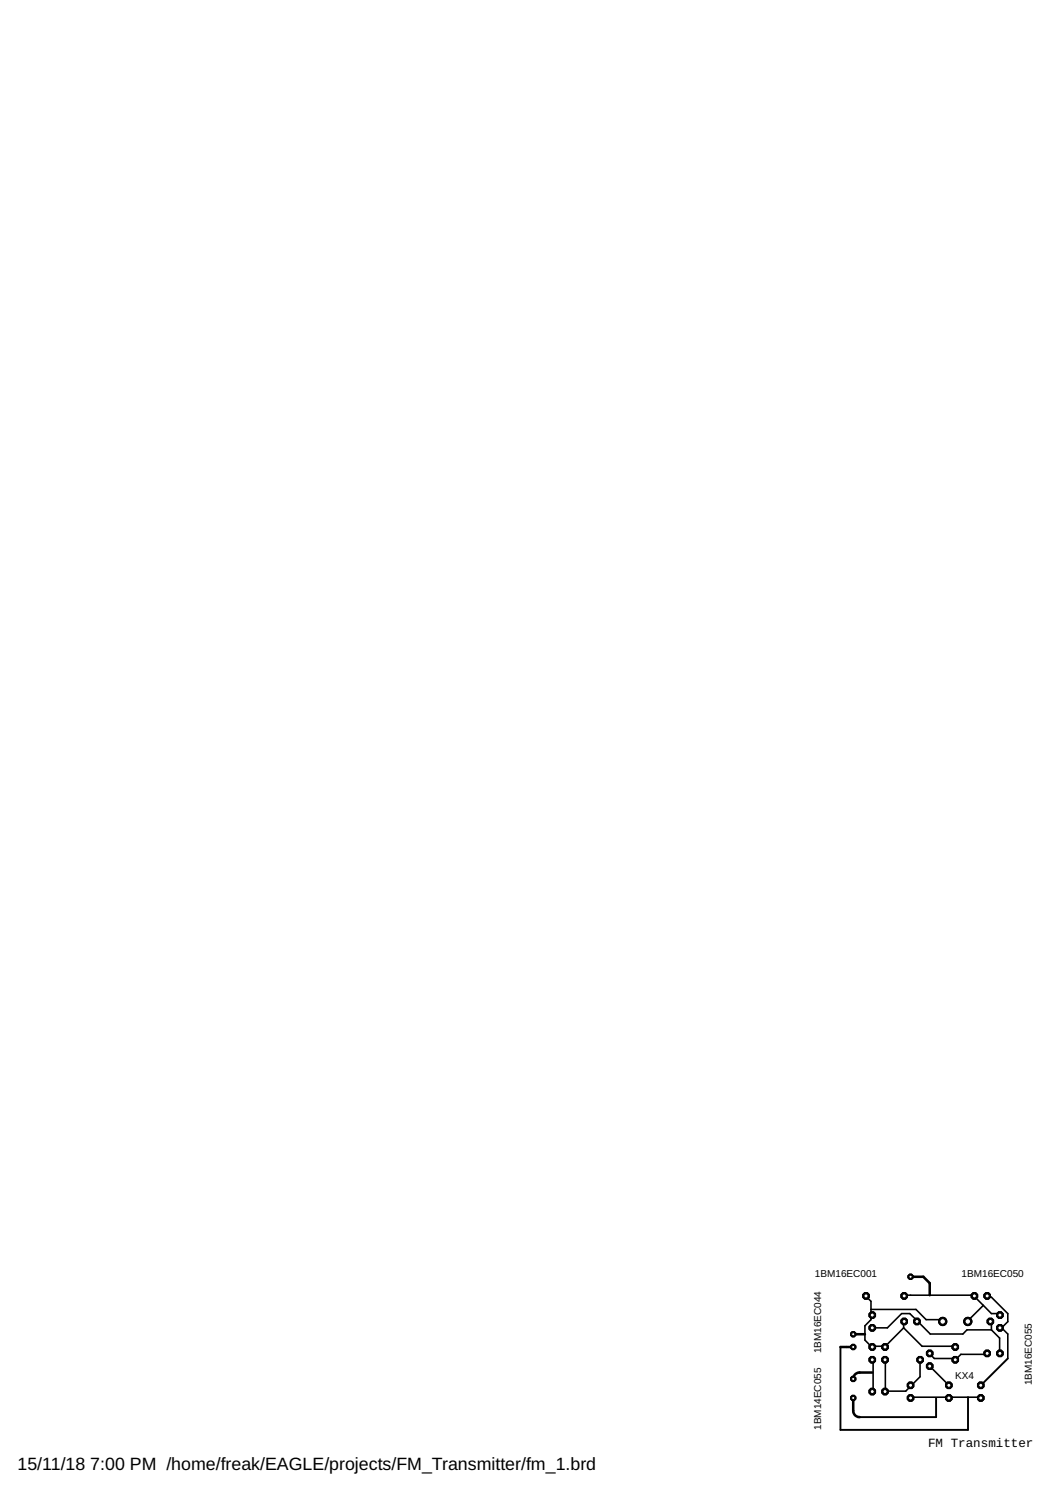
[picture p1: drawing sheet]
<svg xmlns="http://www.w3.org/2000/svg" width="210mm" height="297mm" viewBox="0 0 210 297" stroke-linecap="round" stroke-linejoin="round" font-family="sans-serif">
<circle cx="173.5" cy="276.9" r=".71" fill="#000" stroke="#000" stroke-width=".2"/>
<circle cx="173.5" cy="276.9" r=".4" fill="#fff" stroke="#000" stroke-width=".2"/>
<circle cx="176.1" cy="276.9" r=".71" fill="#000" stroke="#000" stroke-width=".2"/>
<circle cx="176.1" cy="276.9" r=".4" fill="#fff" stroke="#000" stroke-width=".2"/>
<circle cx="196.4" cy="269.3" r=".71" fill="#000" stroke="#000" stroke-width=".2"/>
<circle cx="196.4" cy="269.3" r=".4" fill="#fff" stroke="#000" stroke-width=".2"/>
<circle cx="198.9" cy="269.3" r=".71" fill="#000" stroke="#000" stroke-width=".2"/>
<circle cx="198.9" cy="269.3" r=".4" fill="#fff" stroke="#000" stroke-width=".2"/>
<circle cx="179.9" cy="262.9" r=".71" fill="#000" stroke="#000" stroke-width=".2"/>
<circle cx="179.9" cy="262.9" r=".4" fill="#fff" stroke="#000" stroke-width=".2"/>
<circle cx="182.4" cy="262.9" r=".71" fill="#000" stroke="#000" stroke-width=".2"/>
<circle cx="182.4" cy="262.9" r=".4" fill="#fff" stroke="#000" stroke-width=".2"/>
<circle cx="187.6" cy="262.9" r=".83" fill="#000" stroke="#000" stroke-width=".2"/>
<circle cx="187.6" cy="262.9" r=".55" fill="#fff" stroke="#000" stroke-width=".2"/>
<circle cx="192.6" cy="262.9" r=".83" fill="#000" stroke="#000" stroke-width=".2"/>
<circle cx="192.6" cy="262.9" r=".55" fill="#fff" stroke="#000" stroke-width=".2"/>
<circle cx="193.9" cy="257.8" r=".71" fill="#000" stroke="#000" stroke-width=".2"/>
<circle cx="193.9" cy="257.8" r=".4" fill="#fff" stroke="#000" stroke-width=".2"/>
<circle cx="196.4" cy="257.8" r=".71" fill="#000" stroke="#000" stroke-width=".2"/>
<circle cx="196.4" cy="257.8" r=".4" fill="#fff" stroke="#000" stroke-width=".2"/>
<circle cx="172.3" cy="257.8" r=".71" fill="#000" stroke="#000" stroke-width=".2"/>
<circle cx="172.3" cy="257.8" r=".4" fill="#fff" stroke="#000" stroke-width=".2"/>
<circle cx="179.9" cy="257.8" r=".71" fill="#000" stroke="#000" stroke-width=".2"/>
<circle cx="179.9" cy="257.8" r=".4" fill="#fff" stroke="#000" stroke-width=".2"/>
<circle cx="173.5" cy="270.5" r=".71" fill="#000" stroke="#000" stroke-width=".2"/>
<circle cx="173.5" cy="270.5" r=".4" fill="#fff" stroke="#000" stroke-width=".2"/>
<circle cx="173.5" cy="268" r=".71" fill="#000" stroke="#000" stroke-width=".2"/>
<circle cx="173.5" cy="268" r=".4" fill="#fff" stroke="#000" stroke-width=".2"/>
<circle cx="176.1" cy="270.5" r=".71" fill="#000" stroke="#000" stroke-width=".2"/>
<circle cx="176.1" cy="270.5" r=".4" fill="#fff" stroke="#000" stroke-width=".2"/>
<circle cx="176.1" cy="268" r=".71" fill="#000" stroke="#000" stroke-width=".2"/>
<circle cx="176.1" cy="268" r=".4" fill="#fff" stroke="#000" stroke-width=".2"/>
<circle cx="181.2" cy="278.1" r=".71" fill="#000" stroke="#000" stroke-width=".2"/>
<circle cx="181.2" cy="278.1" r=".4" fill="#fff" stroke="#000" stroke-width=".2"/>
<circle cx="181.2" cy="275.6" r=".71" fill="#000" stroke="#000" stroke-width=".2"/>
<circle cx="181.2" cy="275.6" r=".4" fill="#fff" stroke="#000" stroke-width=".2"/>
<circle cx="190.1" cy="270.5" r=".71" fill="#000" stroke="#000" stroke-width=".2"/>
<circle cx="190.1" cy="270.5" r=".4" fill="#fff" stroke="#000" stroke-width=".2"/>
<circle cx="190.1" cy="268" r=".71" fill="#000" stroke="#000" stroke-width=".2"/>
<circle cx="190.1" cy="268" r=".4" fill="#fff" stroke="#000" stroke-width=".2"/>
<circle cx="188.8" cy="278.1" r=".71" fill="#000" stroke="#000" stroke-width=".2"/>
<circle cx="188.8" cy="278.1" r=".4" fill="#fff" stroke="#000" stroke-width=".2"/>
<circle cx="188.8" cy="275.6" r=".71" fill="#000" stroke="#000" stroke-width=".2"/>
<circle cx="188.8" cy="275.6" r=".4" fill="#fff" stroke="#000" stroke-width=".2"/>
<circle cx="173.5" cy="264.2" r=".71" fill="#000" stroke="#000" stroke-width=".2"/>
<circle cx="173.5" cy="264.2" r=".4" fill="#fff" stroke="#000" stroke-width=".2"/>
<circle cx="173.5" cy="261.6" r=".71" fill="#000" stroke="#000" stroke-width=".2"/>
<circle cx="173.5" cy="261.6" r=".4" fill="#fff" stroke="#000" stroke-width=".2"/>
<circle cx="195.1" cy="278.1" r=".71" fill="#000" stroke="#000" stroke-width=".2"/>
<circle cx="195.1" cy="278.1" r=".4" fill="#fff" stroke="#000" stroke-width=".2"/>
<circle cx="195.1" cy="275.6" r=".71" fill="#000" stroke="#000" stroke-width=".2"/>
<circle cx="195.1" cy="275.6" r=".4" fill="#fff" stroke="#000" stroke-width=".2"/>
<circle cx="185" cy="269.3" r=".71" fill="#000" stroke="#000" stroke-width=".2"/>
<circle cx="185" cy="269.3" r=".4" fill="#fff" stroke="#000" stroke-width=".2"/>
<circle cx="183.1" cy="270.5" r=".71" fill="#000" stroke="#000" stroke-width=".2"/>
<circle cx="183.1" cy="270.5" r=".4" fill="#fff" stroke="#000" stroke-width=".2"/>
<circle cx="185" cy="271.8" r=".71" fill="#000" stroke="#000" stroke-width=".2"/>
<circle cx="185" cy="271.8" r=".4" fill="#fff" stroke="#000" stroke-width=".2"/>
<circle cx="198.9" cy="261.6" r=".71" fill="#000" stroke="#000" stroke-width=".2"/>
<circle cx="198.9" cy="261.6" r=".4" fill="#fff" stroke="#000" stroke-width=".2"/>
<circle cx="197" cy="262.9" r=".71" fill="#000" stroke="#000" stroke-width=".2"/>
<circle cx="197" cy="262.9" r=".4" fill="#fff" stroke="#000" stroke-width=".2"/>
<circle cx="198.9" cy="264.2" r=".71" fill="#000" stroke="#000" stroke-width=".2"/>
<circle cx="198.9" cy="264.2" r=".4" fill="#fff" stroke="#000" stroke-width=".2"/>
<circle cx="169.8" cy="274.3" r=".57" fill="#000" stroke="#000" stroke-width=".2"/>
<circle cx="169.8" cy="274.3" r=".32" fill="#fff" stroke="#000" stroke-width=".2"/>
<circle cx="169.8" cy="278.1" r=".57" fill="#000" stroke="#000" stroke-width=".2"/>
<circle cx="169.8" cy="278.1" r=".32" fill="#fff" stroke="#000" stroke-width=".2"/>
<circle cx="181.2" cy="254" r=".57" fill="#000" stroke="#000" stroke-width=".2"/>
<circle cx="181.2" cy="254" r=".32" fill="#fff" stroke="#000" stroke-width=".2"/>
<circle cx="169.8" cy="265.5" r=".57" fill="#000" stroke="#000" stroke-width=".2"/>
<circle cx="169.8" cy="265.5" r=".32" fill="#fff" stroke="#000" stroke-width=".2"/>
<circle cx="169.8" cy="268" r=".57" fill="#000" stroke="#000" stroke-width=".2"/>
<circle cx="169.8" cy="268" r=".32" fill="#fff" stroke="#000" stroke-width=".2"/>
<g fill="none" stroke="#000" stroke-width=".32">
<path d="M172.3 257.8l1 1.1v2.5M179.9 257.8l.3-.1h13.4l2 2M195.6 259.7l1.7 1.6h1.6v.3M195.6 259.7l-3 3.2M196.4 257.8v.3h.9l3.2 3.2v1.7l-1.2 1.2M173.3 260.5h8.9l2.1 2.1h3.2l.1 .3M173.5 261.6h-.2v1l-1.2 1.2v2.8l1.4 1.4 .2-.2h2l.4 .2 3.7-3.8M173.5 270.5l.2 .2v6.1l-.2 .1M173.5 264.2h3.1l2.8-2.9h1.6l1.2 1.3 .2 .3 .2 .1 2.5 2.4h6.5l.8-.8h4.9M176.1 270.5v6.3M176.1 276.8v.1M179.8 264.2l3.7 3.6h6.4l.2 .2"/>
<path d="M179.9 262.9l-.1 .1v1.2M181.2 278.1l.2-.1h7.3l.1 .1 .3-.1h5.7l.3 .1M183.1 270.5l-.1 3.4-1.6 1.6-.2 .1-.2 .3-.8 .9h-4.1M185 269.3l.9 1h4l.2 .2 1.1-1h4.8l.4-.2M185 271.8l3.8 3.8M195.2 275.5l-.1 .1M197 262.9l.3 .1v1.6M197.3 264.6l1.6 1.6v3.1M198.9 264.2h.4M199.3 264.2l1.2 1.2v4.9"/>
</g>
<path d="M181.2 254h2.5l1.3 1.3v2.4M167.2 268h1.2M168.5 268h1.3M169.8 278.1v2.9l.4 .7 .8 .2M169.8 265.5h2.3M173.5 273.1h-2.8l-.7 .4-.2 .8" fill="none" stroke="#000" stroke-width=".51"/>
<path d="M167.2 268v16.5h25.4v-6.5M186.2 278.1v3.8h-15.2M200.5 270.3l-5.3 5.2" fill="none" stroke="#000" stroke-width=".38"/>
<circle cx="173.5" cy="276.9" r=".71" fill="#000" stroke="#000" stroke-width=".2"/>
<circle cx="173.5" cy="276.9" r=".4" fill="#fff" stroke="#000" stroke-width=".2"/>
<circle cx="176.1" cy="276.9" r=".71" fill="#000" stroke="#000" stroke-width=".2"/>
<circle cx="176.1" cy="276.9" r=".4" fill="#fff" stroke="#000" stroke-width=".2"/>
<circle cx="196.4" cy="269.3" r=".71" fill="#000" stroke="#000" stroke-width=".2"/>
<circle cx="196.4" cy="269.3" r=".4" fill="#fff" stroke="#000" stroke-width=".2"/>
<circle cx="198.9" cy="269.3" r=".71" fill="#000" stroke="#000" stroke-width=".2"/>
<circle cx="198.9" cy="269.3" r=".4" fill="#fff" stroke="#000" stroke-width=".2"/>
<circle cx="179.9" cy="262.9" r=".71" fill="#000" stroke="#000" stroke-width=".2"/>
<circle cx="179.9" cy="262.9" r=".4" fill="#fff" stroke="#000" stroke-width=".2"/>
<circle cx="182.4" cy="262.9" r=".71" fill="#000" stroke="#000" stroke-width=".2"/>
<circle cx="182.4" cy="262.9" r=".4" fill="#fff" stroke="#000" stroke-width=".2"/>
<circle cx="187.6" cy="262.9" r=".83" fill="#000" stroke="#000" stroke-width=".2"/>
<circle cx="187.6" cy="262.9" r=".55" fill="#fff" stroke="#000" stroke-width=".2"/>
<circle cx="192.6" cy="262.9" r=".83" fill="#000" stroke="#000" stroke-width=".2"/>
<circle cx="192.6" cy="262.9" r=".55" fill="#fff" stroke="#000" stroke-width=".2"/>
<circle cx="193.9" cy="257.8" r=".71" fill="#000" stroke="#000" stroke-width=".2"/>
<circle cx="193.9" cy="257.8" r=".4" fill="#fff" stroke="#000" stroke-width=".2"/>
<circle cx="196.4" cy="257.8" r=".71" fill="#000" stroke="#000" stroke-width=".2"/>
<circle cx="196.4" cy="257.8" r=".4" fill="#fff" stroke="#000" stroke-width=".2"/>
<circle cx="172.3" cy="257.8" r=".71" fill="#000" stroke="#000" stroke-width=".2"/>
<circle cx="172.3" cy="257.8" r=".4" fill="#fff" stroke="#000" stroke-width=".2"/>
<circle cx="179.9" cy="257.8" r=".71" fill="#000" stroke="#000" stroke-width=".2"/>
<circle cx="179.9" cy="257.8" r=".4" fill="#fff" stroke="#000" stroke-width=".2"/>
<circle cx="173.5" cy="270.5" r=".71" fill="#000" stroke="#000" stroke-width=".2"/>
<circle cx="173.5" cy="270.5" r=".4" fill="#fff" stroke="#000" stroke-width=".2"/>
<circle cx="173.5" cy="268" r=".71" fill="#000" stroke="#000" stroke-width=".2"/>
<circle cx="173.5" cy="268" r=".4" fill="#fff" stroke="#000" stroke-width=".2"/>
<circle cx="176.1" cy="270.5" r=".71" fill="#000" stroke="#000" stroke-width=".2"/>
<circle cx="176.1" cy="270.5" r=".4" fill="#fff" stroke="#000" stroke-width=".2"/>
<circle cx="176.1" cy="268" r=".71" fill="#000" stroke="#000" stroke-width=".2"/>
<circle cx="176.1" cy="268" r=".4" fill="#fff" stroke="#000" stroke-width=".2"/>
<circle cx="181.2" cy="278.1" r=".71" fill="#000" stroke="#000" stroke-width=".2"/>
<circle cx="181.2" cy="278.1" r=".4" fill="#fff" stroke="#000" stroke-width=".2"/>
<circle cx="181.2" cy="275.6" r=".71" fill="#000" stroke="#000" stroke-width=".2"/>
<circle cx="181.2" cy="275.6" r=".4" fill="#fff" stroke="#000" stroke-width=".2"/>
<circle cx="190.1" cy="270.5" r=".71" fill="#000" stroke="#000" stroke-width=".2"/>
<circle cx="190.1" cy="270.5" r=".4" fill="#fff" stroke="#000" stroke-width=".2"/>
<circle cx="190.1" cy="268" r=".71" fill="#000" stroke="#000" stroke-width=".2"/>
<circle cx="190.1" cy="268" r=".4" fill="#fff" stroke="#000" stroke-width=".2"/>
<circle cx="188.8" cy="278.1" r=".71" fill="#000" stroke="#000" stroke-width=".2"/>
<circle cx="188.8" cy="278.1" r=".4" fill="#fff" stroke="#000" stroke-width=".2"/>
<circle cx="188.8" cy="275.6" r=".71" fill="#000" stroke="#000" stroke-width=".2"/>
<circle cx="188.8" cy="275.6" r=".4" fill="#fff" stroke="#000" stroke-width=".2"/>
<circle cx="173.5" cy="264.2" r=".71" fill="#000" stroke="#000" stroke-width=".2"/>
<circle cx="173.5" cy="264.2" r=".4" fill="#fff" stroke="#000" stroke-width=".2"/>
<circle cx="173.5" cy="261.6" r=".71" fill="#000" stroke="#000" stroke-width=".2"/>
<circle cx="173.5" cy="261.6" r=".4" fill="#fff" stroke="#000" stroke-width=".2"/>
<circle cx="195.1" cy="278.1" r=".71" fill="#000" stroke="#000" stroke-width=".2"/>
<circle cx="195.1" cy="278.1" r=".4" fill="#fff" stroke="#000" stroke-width=".2"/>
<circle cx="195.1" cy="275.6" r=".71" fill="#000" stroke="#000" stroke-width=".2"/>
<circle cx="195.1" cy="275.6" r=".4" fill="#fff" stroke="#000" stroke-width=".2"/>
<circle cx="185" cy="269.3" r=".71" fill="#000" stroke="#000" stroke-width=".2"/>
<circle cx="185" cy="269.3" r=".4" fill="#fff" stroke="#000" stroke-width=".2"/>
<circle cx="183.1" cy="270.5" r=".71" fill="#000" stroke="#000" stroke-width=".2"/>
<circle cx="183.1" cy="270.5" r=".4" fill="#fff" stroke="#000" stroke-width=".2"/>
<circle cx="185" cy="271.8" r=".71" fill="#000" stroke="#000" stroke-width=".2"/>
<circle cx="185" cy="271.8" r=".4" fill="#fff" stroke="#000" stroke-width=".2"/>
<circle cx="198.9" cy="261.6" r=".71" fill="#000" stroke="#000" stroke-width=".2"/>
<circle cx="198.9" cy="261.6" r=".4" fill="#fff" stroke="#000" stroke-width=".2"/>
<circle cx="197" cy="262.9" r=".71" fill="#000" stroke="#000" stroke-width=".2"/>
<circle cx="197" cy="262.9" r=".4" fill="#fff" stroke="#000" stroke-width=".2"/>
<circle cx="198.9" cy="264.2" r=".71" fill="#000" stroke="#000" stroke-width=".2"/>
<circle cx="198.9" cy="264.2" r=".4" fill="#fff" stroke="#000" stroke-width=".2"/>
<circle cx="169.8" cy="274.3" r=".57" fill="#000" stroke="#000" stroke-width=".2"/>
<circle cx="169.8" cy="274.3" r=".32" fill="#fff" stroke="#000" stroke-width=".2"/>
<circle cx="169.8" cy="278.1" r=".57" fill="#000" stroke="#000" stroke-width=".2"/>
<circle cx="169.8" cy="278.1" r=".32" fill="#fff" stroke="#000" stroke-width=".2"/>
<circle cx="181.2" cy="254" r=".57" fill="#000" stroke="#000" stroke-width=".2"/>
<circle cx="181.2" cy="254" r=".32" fill="#fff" stroke="#000" stroke-width=".2"/>
<circle cx="169.8" cy="265.5" r=".57" fill="#000" stroke="#000" stroke-width=".2"/>
<circle cx="169.8" cy="265.5" r=".32" fill="#fff" stroke="#000" stroke-width=".2"/>
<circle cx="169.8" cy="268" r=".57" fill="#000" stroke="#000" stroke-width=".2"/>
<circle cx="169.8" cy="268" r=".32" fill="#fff" stroke="#000" stroke-width=".2"/>
<g font-size="3.5">
<text x="3.5" y="292.5">15/11/18</text>
<text x="18" y="292.5">7:00 PM /home/freak/EAGLE/projects/FM_Transmitter/fm_1.brd</text>
</g>
<text font-size="2.5" x="184.7" y="287.9">FM Transmitter</text>
<g font-size="2">
<text x="162.1" y="254">1BM16EC001</text>
<text x="191.3" y="254">1BM16EC050</text>
<text x="163.4" y="269.3" transform="rotate(-90 163.4 269.3)">1BM16EC044</text>
<text x="190.1" y="274.3">KX4</text>
<text x="205.3" y="275.6" transform="rotate(-90 205.3 275.6)">1BM16EC055</text>
<text x="163.4" y="284.5" transform="rotate(-90 163.4 284.5)">1BM14EC055</text>
</g>
</svg>
